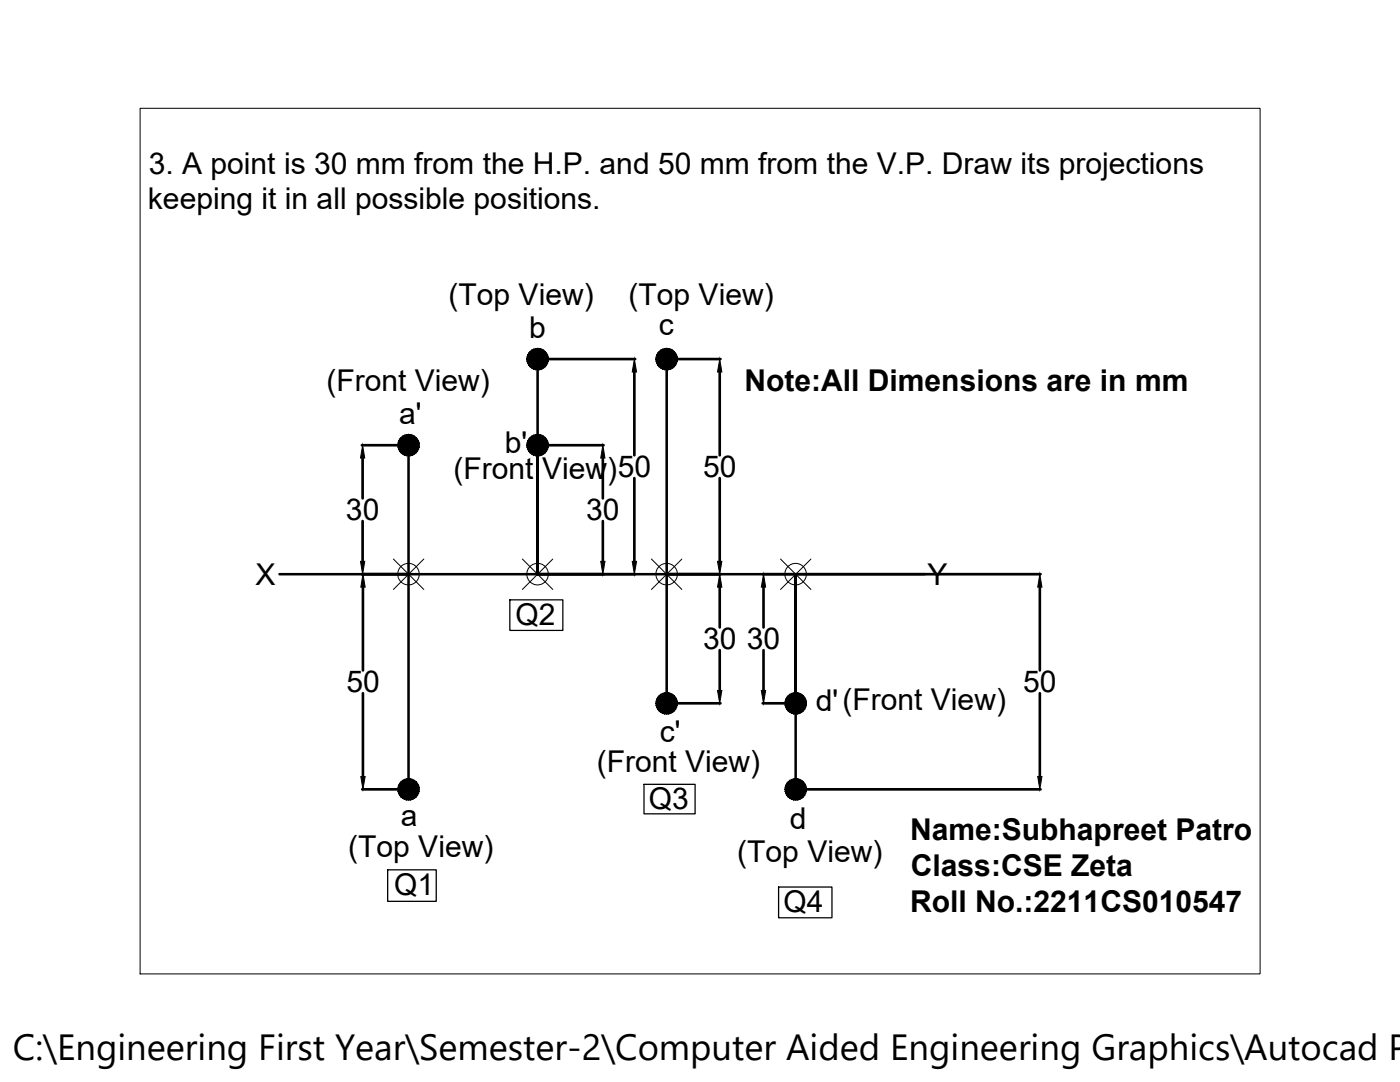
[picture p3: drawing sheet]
<svg xmlns="http://www.w3.org/2000/svg" width="279mm" height="216mm" viewBox="0 0 279 216" stroke-linecap="round" stroke-linejoin="round" font-family="sans-serif">
<!-- layer: 0 -->
<path d="M107.3 71.6v43v-25.8M133.1 71.6v68.7M81.5 88.8v68.7M55.8 114.6h128.8M158.8 140.3v-25.7v42.9" fill="none" stroke="#000" stroke-width=".51"/>
<g fill="none" stroke="#000" stroke-width=".2">
<path d="M28 21.6h223.5v172.7h-223.5zM78.5 111.5l6.1 6.1M84.6 111.5l-6.1 6.1M104.2 111.5l6.1 6.1M110.3 111.5l-6.1 6.1M130 111.5l6.1 6.1M136.1 111.5l-6.1 6.1M155.8 111.5l6 6.1M161.8 111.5l-6 6.1"/>
<circle cx="81.5" cy="114.6" r="2.15"/>
<circle cx="107.3" cy="114.6" r="2.15"/>
<circle cx="133" cy="114.6" r="2.15"/>
<circle cx="158.8" cy="114.6" r="2.15"/>
</g>
<g fill="#000" stroke="#000" stroke-width=".2">
<path d="M126.6 71.6l.4 2.6h-.8zM143.6 71.6l.5 2.6h-.9zM72.4 88.8l.4 2.6h-.9zM120.3 88.8l.4 2.6h-.8zM71.9 112h.9l-.4 2.6zM72.4 114.6l.5 2.6h-.9zM119.9 112h.8l-.4 2.6zM126.2 112h.8l-.4 2.6zM143.2 112h.9l-.5 2.6zM143.6 114.6l.5 2.6h-.9zM152.4 114.6l.4 2.6h-.9zM207.5 114.6l.4 2.6h-.8z"/>
<path d="M143.2 137.8h.9l-.5 2.5zM151.9 137.8h.9l-.4 2.5zM72 154.9h.9l-.5 2.6zM207.1 154.9h.8l-.4 2.6z"/>
<path d="M105.2 71.2l-.1 .4h2.2zM105.1 71.6h2.2l-2.1 .5zM105.2 72.1l.1 .4 2-.9z"/>
<path d="M105.3 72.5l.2 .4 1.8-1.3zM105.5 72.9l1.8-1.3-1.5 1.6zM107.3 71.6l-1.5 1.6 .3 .2z"/>
<path d="M105.8 70.1l-.3 .4 1.8 1.1zM105.5 70.5l1.8 1.1-2-.8zM105.3 70.8l-.1 .4 2.1 .4z"/>
<path d="M107.3 71.6l-1.2 1.8 .4 .2zM107.3 71.6l-.4 2.2-.4-.2zM107.3 71.6l-.4 2.2h.4z"/>
<path d="M106.5 69.7l.8 1.9-.4-2zM106.1 69.9l.4-.2 .8 1.9zM105.8 70.1l1.5 1.5-1.2-1.7z"/>
<path d="M107.3 71.6v2.2h.4zM107.3 71.6l.8 2-.4 .2zM107.3 71.6l.8 2 .4-.2z"/>
<path d="M107.7 69.6l-.4 2 .8-1.9zM107.3 69.5l.4 .1-.4 2zM106.9 69.6l.4 2v-2.1z"/>
<path d="M107.3 71.6l1.2 1.8 .3-.2zM107.3 71.6l1.8 1.3-.3 .3zM107.3 71.6l1.8 1.3 .2-.4z"/>
<path d="M107.3 71.6l1.8-1.1-.3-.4zM108.5 69.9l.3 .2-1.5 1.5zM108.1 69.7l-.8 1.9 1.2-1.7z"/>
<path d="M107.3 71.6l2 .9 .1-.4zM107.3 71.6h2.1v.5z"/>
<path d="M107.3 71.6h2.1v-.4zM107.3 71.6l2-.8 .1 .4zM107.3 71.6l2-.8-.2-.3z"/>
<path d="M130.9 71.2v.4h2.2zM130.9 71.6h2.2l-2.2 .5zM130.9 72.1l.2 .4 2-.9z"/>
<path d="M131.1 72.5l.2 .4 1.8-1.3zM131.3 72.9l1.8-1.3-1.6 1.6zM133.1 71.6l-1.6 1.6 .3 .2z"/>
<path d="M131.5 70.1l-.2 .4 1.8 1.1zM131.3 70.5l1.8 1.1-2-.8zM131.1 70.8l-.2 .4 2.2 .4z"/>
<path d="M133.1 71.6l-1.3 1.8 .4 .2zM133.1 71.6l-.5 2.2-.4-.2zM133.1 71.6l-.5 2.2h.5z"/>
<path d="M132.2 69.7l.9 1.9-.5-2zM131.8 69.9l.4-.2 .9 1.9zM131.5 70.1l1.6 1.5-1.3-1.7z"/>
<path d="M133.1 71.6v2.2h.4zM133.1 71.6l.8 2-.4 .2zM133.1 71.6l.8 2 .3-.2z"/>
<path d="M133.5 69.6l-.4 2 .8-1.9zM133.1 69.5l.4 .1-.4 2zM132.6 69.6l.5 2v-2.1z"/>
<path d="M133.1 71.6l1.1 1.8 .4-.2zM133.1 71.6l1.7 1.3-.2 .3zM133.1 71.6l1.7 1.3 .2-.4z"/>
<path d="M134.6 70.1l-1.5 1.5 1.7-1.1zM134.2 69.9l.4 .2-1.5 1.5zM133.9 69.7l-.8 1.9 1.1-1.7z"/>
<path d="M133.1 71.6l1.9 .9 .1-.4zM133.1 71.6h2.1l-.1 .5z"/>
<path d="M133.1 71.6h2.1l-.1-.4zM133.1 71.6l1.9-.8 .1 .4zM133.1 71.6l1.9-.8-.2-.3z"/>
<path d="M79.4 88.4v.4h2.1zM79.4 88.8h2.1l-2.1 .4zM79.4 89.2l.1 .4 2-.8z"/>
<path d="M79.5 89.6l.3 .4 1.7-1.2zM79.8 90l1.7-1.2-1.5 1.5zM80 90.3l.3 .3 1.2-1.8z"/>
<path d="M80 87.3l-.2 .3 1.7 1.2zM79.8 87.6l1.7 1.2-2-.8zM79.5 88l-.1 .4 2.1 .4z"/>
<path d="M81.5 88.8l-1.2 1.8 .4 .2zM81.5 88.8l-.4 2.1-.4-.1zM81.5 88.8l-.4 2.1 .4 .1z"/>
<path d="M80.7 86.8l.8 2-.4-2.1zM80.3 87l.4-.2 .8 2zM80 87.3l1.5 1.5-1.2-1.8z"/>
<path d="M81.5 88.8v2.2l.5-.1zM81.5 88.8l.9 2-.4 .1zM81.5 88.8l.9 2 .3-.2z"/>
<path d="M82 86.7l-.5 2.1 .9-2zM81.5 86.7h.5l-.5 2.1zM81.1 86.7l.4 2.1v-2.1z"/>
<path d="M81.5 88.8l1.2 1.8 .4-.3zM81.5 88.8l1.8 1.2-.2 .3zM81.5 88.8l1.8 1.2 .2-.4z"/>
<path d="M83.1 87.3l-1.6 1.5 1.8-1.2zM82.7 87l.4 .3-1.6 1.5zM82.4 86.8l-.9 2 1.2-1.8z"/>
<path d="M81.5 88.8l2 .8 .2-.4zM81.5 88.8h2.2v.4z"/>
<path d="M81.5 88.8h2.2v-.4zM81.5 88.8l2-.8 .2 .4zM81.5 88.8l2-.8-.2-.4z"/>
<path d="M105.2 88.4l-.1 .4h2.2zM105.1 88.8h2.2l-2.1 .4zM105.2 89.2l.1 .4 2-.8z"/>
<path d="M105.3 89.6l.2 .4 1.8-1.2zM105.5 90l1.8-1.2-1.5 1.5zM105.8 90.3l.3 .3 1.2-1.8z"/>
<path d="M105.8 87.3l-.3 .3 1.8 1.2zM105.5 87.6l1.8 1.2-2-.8zM105.3 88l-.1 .4 2.1 .4z"/>
<path d="M107.3 88.8l-1.2 1.8 .4 .2zM107.3 88.8l-.4 2.1-.4-.1zM107.3 88.8l-.4 2.1 .4 .1z"/>
<path d="M106.5 86.8l.8 2-.4-2.1zM106.1 87l.4-.2 .8 2zM105.8 87.3l1.5 1.5-1.2-1.8z"/>
<path d="M107.3 88.8v2.2l.4-.1zM107.3 88.8l.8 2-.4 .1zM107.3 88.8l.8 2 .4-.2z"/>
<path d="M107.7 86.7l-.4 2.1 .8-2zM107.3 86.7h.4l-.4 2.1zM106.9 86.7l.4 2.1v-2.1z"/>
<path d="M107.3 88.8l1.2 1.8 .3-.3zM107.3 88.8l1.8 1.2-.3 .3zM107.3 88.8l1.8 1.2 .2-.4z"/>
<path d="M108.8 87.3l-1.5 1.5 1.8-1.2zM108.5 87l.3 .3-1.5 1.5zM108.1 86.8l-.8 2 1.2-1.8z"/>
<path d="M107.3 88.8l2 .8 .1-.4zM107.3 88.8h2.1v.4z"/>
<path d="M107.3 88.8h2.1v-.4zM107.3 88.8l2-.8 .1 .4zM107.3 88.8l2-.8-.2-.4z"/>
<path d="M130.9 139.9v.4h2.2zM130.9 140.3h2.2l-2.2 .5zM130.9 140.8l.2 .4 2-.9z"/>
<path d="M131.5 138.8l-.2 .3 1.8 1.2zM131.3 139.1l1.8 1.2-2-.8zM131.1 139.5l-.2 .4 2.2 .4z"/>
<path d="M132.2 138.4l.9 1.9-.5-2.1zM131.8 138.6l.4-.2 .9 1.9zM131.5 138.8l1.6 1.5-1.3-1.7z"/>
<path d="M133.5 138.2l-.4 2.1 .8-1.9zM133.1 138.2h.4l-.4 2.1zM132.6 138.2l.5 2.1v-2.1z"/>
<path d="M134.6 138.8l-1.5 1.5 1.7-1.2zM134.2 138.6l.4 .2-1.5 1.5zM133.9 138.4l-.8 1.9 1.1-1.7z"/>
<path d="M156.7 139.9v.4h2.1zM156.7 140.3h2.1l-2.1 .5zM156.7 140.8l.1 .4 2-.9z"/>
<path d="M157.3 138.8l-.3 .3 1.8 1.2zM157 139.1l1.8 1.2-2-.8zM156.8 139.5l-.1 .4 2.1 .4z"/>
<path d="M158 138.4l.8 1.9-.4-2.1zM157.6 138.6l.4-.2 .8 1.9zM157.3 138.8l1.5 1.5-1.2-1.7z"/>
<path d="M159.2 138.2l-.4 2.1 .8-1.9zM158.8 138.2h.4l-.4 2.1zM158.4 138.2l.4 2.1v-2.1z"/>
<path d="M158.8 140.3l1.8-1.2-.3-.3zM160 138.6l.3 .2-1.5 1.5zM159.6 138.4l-.8 1.9 1.2-1.7z"/>
<path d="M79.4 157.1v.4h2.1zM79.4 157.5h2.1l-2.1 .4zM79.4 157.9l.1 .4 2-.8z"/>
<path d="M79.5 158.3l.3 .4 1.7-1.2zM79.8 158.7l1.7-1.2-1.5 1.5zM81.5 157.5l-1.5 1.5 .3 .3z"/>
<path d="M80 156l-.2 .3 1.7 1.2zM79.8 156.3l1.7 1.2-2-.8zM79.5 156.7l-.1 .4 2.1 .4z"/>
<path d="M81.5 157.5l-1.2 1.8 .4 .2zM81.5 157.5l-.4 2.1-.4-.1zM81.5 157.5l-.4 2.1 .4 .1z"/>
<path d="M80.7 155.5l.8 2-.4-2.1zM80.3 155.7l.4-.2 .8 2zM80 156l1.5 1.5-1.2-1.8z"/>
<path d="M81.5 157.5v2.2l.5-.1zM81.5 157.5l.9 2-.4 .1zM81.5 157.5l.9 2 .3-.2z"/>
<path d="M82 155.4l-.5 2.1 .9-2zM81.5 155.4h.5l-.5 2.1zM81.1 155.4l.4 2.1v-2.1z"/>
<path d="M81.5 157.5l1.2 1.8 .4-.3zM81.5 157.5l1.8 1.2-.2 .3zM81.5 157.5l1.8 1.2 .2-.4z"/>
<path d="M81.5 157.5l1.8-1.2-.2-.3zM82.7 155.7l.4 .3-1.6 1.5zM82.4 155.5l-.9 2 1.2-1.8z"/>
<path d="M81.5 157.5l2 .8 .2-.4zM81.5 157.5h2.2v.4z"/>
<path d="M81.5 157.5h2.2v-.4zM81.5 157.5l2-.8 .2 .4zM81.5 157.5l2-.8-.2-.4z"/>
<path d="M131.1 141.2l.2 .3 1.8-1.2zM131.3 141.5l1.8-1.2-1.6 1.6zM133.1 140.3l-1.6 1.6 .3 .2z"/>
<path d="M133.1 140.3l-1.3 1.8 .4 .2zM133.1 140.3l-.5 2.2-.4-.2zM133.1 140.3l-.5 2.2h.5z"/>
<path d="M133.1 140.3v2.2h.4zM133.1 140.3l.8 2-.4 .2zM133.1 140.3l.8 2 .3-.2z"/>
<path d="M133.1 140.3l1.1 1.8 .4-.2zM133.1 140.3l1.7 1.2-.2 .4zM133.1 140.3l1.7 1.2 .2-.3z"/>
<path d="M133.1 140.3l1.9 .9 .1-.4zM133.1 140.3h2.1l-.1 .5z"/>
<path d="M133.1 140.3h2.1l-.1-.4zM133.1 140.3l1.9-.8 .1 .4zM133.1 140.3l1.9-.8-.2-.4z"/>
<path d="M156.7 157.1v.4h2.1zM156.7 157.5h2.1l-2.1 .4zM156.7 157.9l.1 .4 2-.8z"/>
<path d="M156.8 158.3l.2 .4 1.8-1.2zM157 158.7l1.8-1.2-1.5 1.5zM158.8 157.5l-1.5 1.5 .3 .3z"/>
<path d="M156.8 141.2l.2 .3 1.8-1.2zM157 141.5l1.8-1.2-1.5 1.6zM158.8 140.3l-1.5 1.6 .3 .2z"/>
<path d="M157.3 156l-.3 .3 1.8 1.2zM157 156.3l1.8 1.2-2-.8zM156.8 156.7l-.1 .4 2.1 .4z"/>
<path d="M158.8 157.5l-1.2 1.8 .4 .2zM158.8 157.5l-.4 2.1-.4-.1zM158.8 157.5l-.4 2.1 .4 .1z"/>
<path d="M158.8 140.3l-1.2 1.8 .4 .2zM158.8 140.3l-.4 2.2-.4-.2zM158.8 140.3l-.4 2.2h.4z"/>
<path d="M158 155.5l.8 2-.4-2.1zM157.6 155.7l.4-.2 .8 2zM157.3 156l1.5 1.5-1.2-1.8z"/>
<path d="M158.8 157.5v2.2l.4-.1zM158.8 157.5l.8 2-.4 .1zM158.8 157.5l.8 2 .4-.2z"/>
<path d="M158.8 140.3v2.2h.4zM158.8 140.3l.8 2-.4 .2zM158.8 140.3l.8 2 .4-.2z"/>
<path d="M159.2 155.4l-.4 2.1 .8-2zM158.8 155.4h.4l-.4 2.1zM158.4 155.4l.4 2.1v-2.1z"/>
<path d="M158.8 157.5l1.2 1.8 .3-.3zM158.8 157.5l1.8 1.2-.3 .3zM158.8 157.5l1.8 1.2 .2-.4z"/>
<path d="M158.8 140.3l1.2 1.8 .3-.2zM158.8 140.3l1.8 1.2-.3 .4zM158.8 140.3l1.8 1.2 .2-.3z"/>
<path d="M158.8 157.5l1.8-1.2-.3-.3zM160 155.7l.3 .3-1.5 1.5zM159.6 155.5l-.8 2 1.2-1.8z"/>
<path d="M158.8 157.5l2 .8 .1-.4zM158.8 157.5h2.2l-.1 .4z"/>
<path d="M158.8 140.3l2 .9 .1-.4zM158.8 140.3h2.2l-.1 .5z"/>
<path d="M158.8 157.5h2.2l-.1-.4zM158.8 157.5l2-.8 .1 .4zM158.8 157.5l2-.8-.2-.4z"/>
<path d="M158.8 140.3h2.2l-.1-.4zM158.8 140.3l2-.8 .1 .4zM158.8 140.3l2-.8-.2-.4z"/>
</g>
<path d="M101.7 119.7h10.6v6.1h-10.6zM128.5 156.5h10.2v5.9h-10.2zM77.4 173.6h9.7v6.3h-9.7zM155.4 177h10.6v6.1h-10.6z" fill="none" stroke="#000" stroke-width=".25"/>
<g fill="none" stroke="#000" stroke-width=".53">
<path d="M107.3 71.6h19.5M126.6 74.2v16.6M133.1 71.6h10.7M143.6 74.2v16.6M72.2 88.8h9.3M72.4 91.4v8M107.3 88.8h13.2M120.3 91.4v8M126.6 95.4v16.6M143.6 95.4v16.6M72.2 114.6h9.3M72.4 104v8"/>
<path d="M72.4 117.2v16.6M107.3 114.6h19.5M120.3 104v8M133.1 114.6h10.7M143.6 117.2v8M152.2 114.6h6.6M152.4 117.2v8M158.9 114.6h48.8M207.5 117.2v16.6M72.4 138.3v16.6M143.6 129.7v8.1M152.4 129.7v8.1"/>
<path d="M207.5 138.3v16.6M72.3 157.5h9.2M133.1 140.3h10.7M152.2 140.3h6.6M158.9 157.5h48.8"/>
</g>
<text font-size="7.3" x="2.6" y="211.5">C:\Engineering First Year\Semester-2\Computer Aided Engineering Graphics\Autocad P</text>
<g font-size="6">
<text x="29.7" y="34.6">3. A point is 30 mm from the H.P. and 50 mm from the V.P. Draw its projections</text>
<text x="29.5" y="41.8">keeping it in all possible positions.</text>
<text x="89.5" y="60.8">(Top View)</text>
<text x="125.4" y="60.8">(Top View)</text>
<text x="105.6" y="67.4">b</text>
<text x="131.5" y="66.8">c</text>
<text x="65.1" y="78">(Front View)</text>
<text x="148.5" y="78.1">Note:All Dimensions are in mm</text>
<text x="79.6" y="84.6">a'</text>
<text x="90.5" y="95.7">(Front View)50</text>
<text x="100.7" y="90.4">b'</text>
<text x="140.3" y="95.2">50</text>
<text x="69" y="103.8">30</text>
<text x="117" y="103.8">30</text>
<text x="51" y="116.7">X</text>
<text x="185.1" y="116.7">Y</text>
<text x="102.9" y="124.8">Q2</text>
<text x="140.3" y="129.6">30</text>
<text x="149.1" y="129.6">30</text>
<text x="69.1" y="138.2">50</text>
<text x="162.8" y="141.9">d'(Front View)</text>
<text x="204.2" y="138.2">50</text>
<text x="131.7" y="148.1">c'</text>
<text x="119.1" y="154">(Front View)</text>
<text x="129.5" y="161.5">Q3</text>
<text x="80" y="164.9">a</text>
<text x="157.6" y="165.4">d</text>
<text x="181.6" y="167.6">Name:Subhapreet Patro</text>
<text x="69.5" y="171">(Top View)</text>
<text x="147.1" y="172">(Top View)</text>
<text x="78.6" y="178.6">Q1</text>
<text x="181.8" y="174.8">Class:CSE Zeta</text>
<text x="156.4" y="182">Q4</text>
<text x="181.6" y="182">Roll No.:2211CS010547</text>
</g>
</svg>
